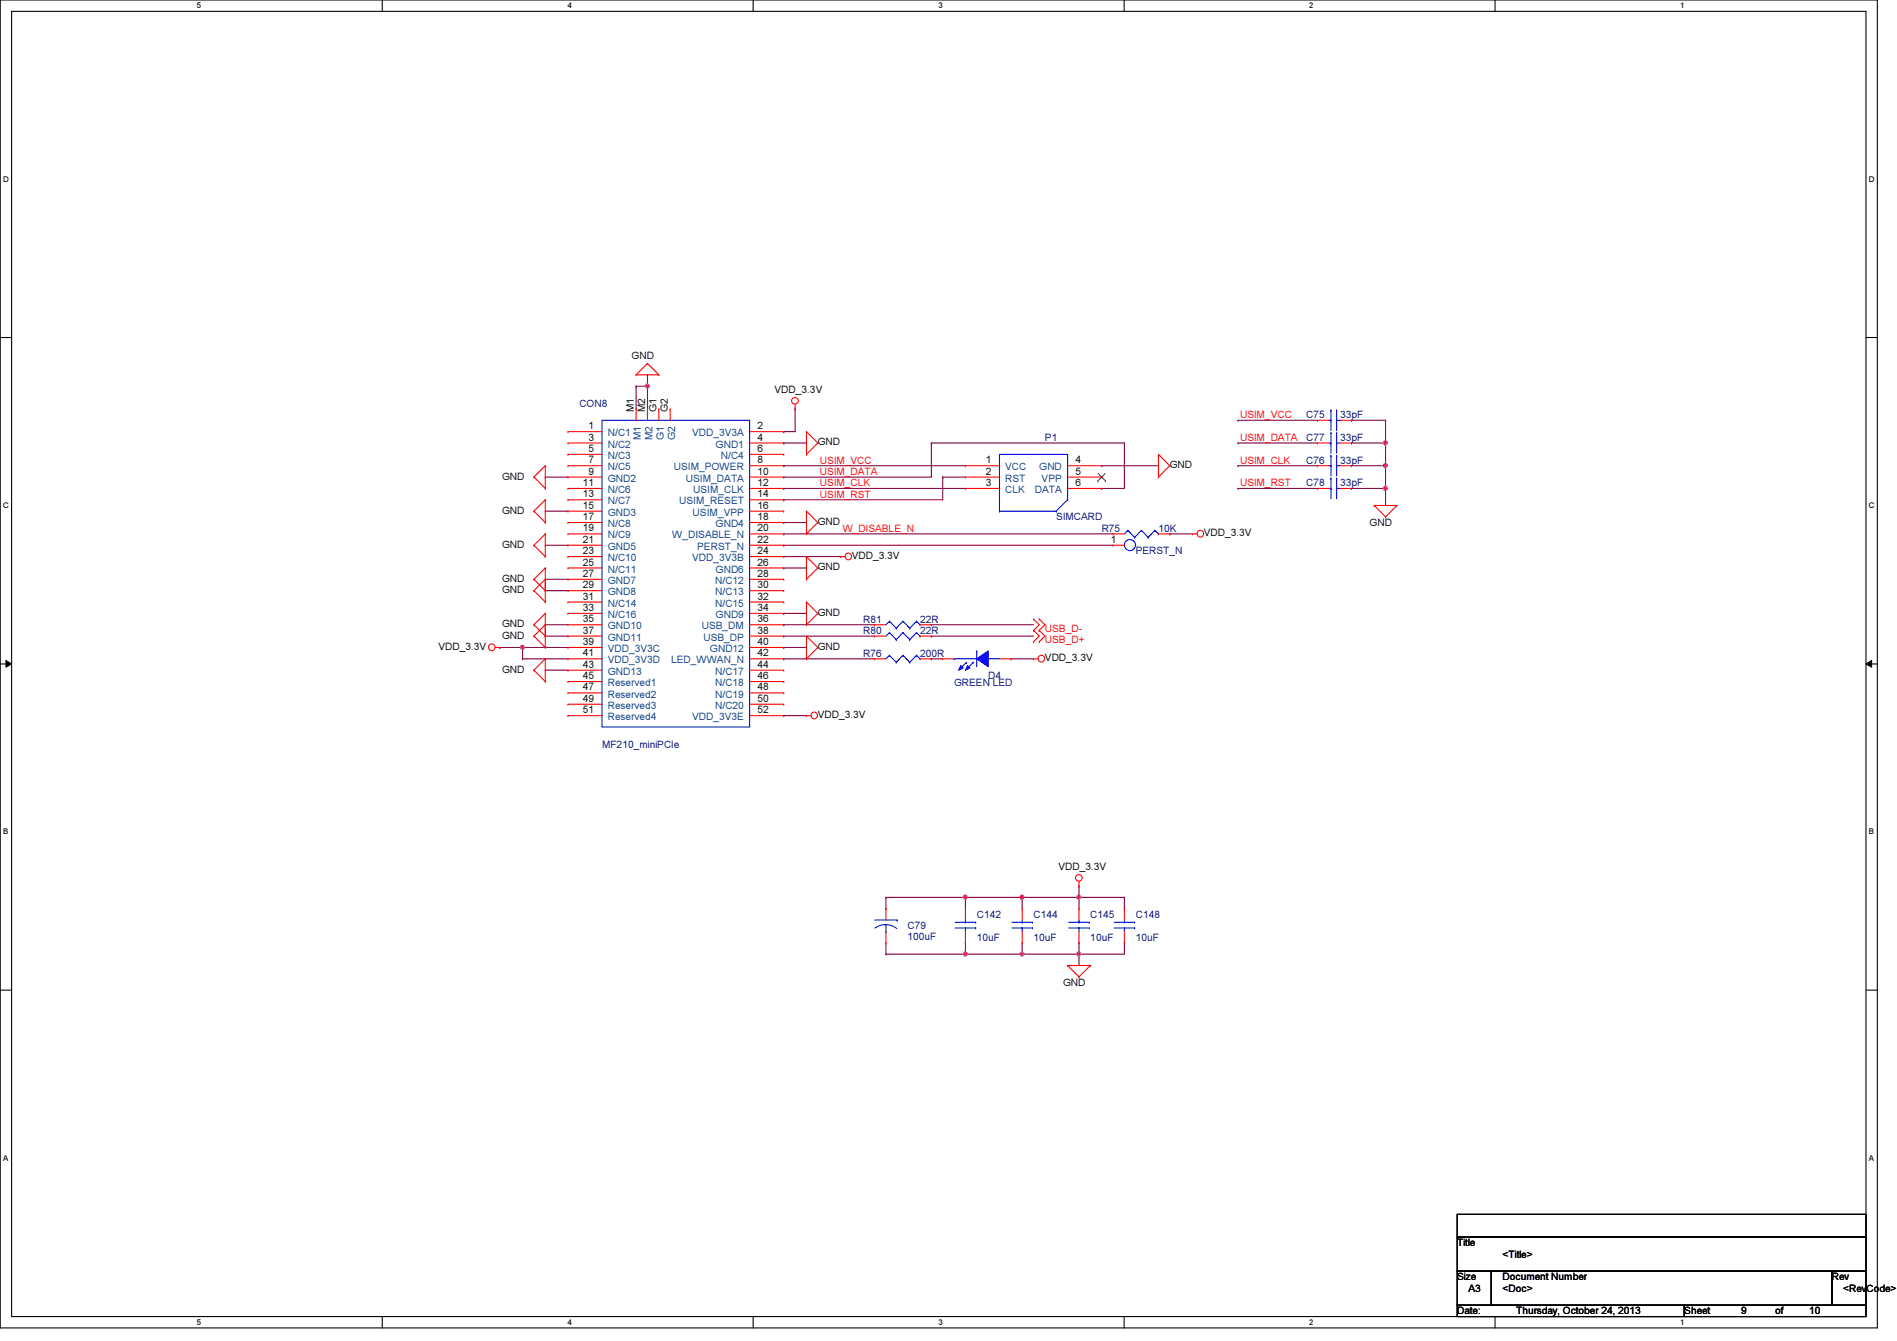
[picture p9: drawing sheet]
<svg xmlns="http://www.w3.org/2000/svg" width="297mm" height="210mm" viewBox="0 0 297 210" stroke-linecap="round" stroke-linejoin="round" font-family="sans-serif">
<path d="M0 0h294v207.9h-294zM1.8 1.8h290.4v204.3h-290.4z" fill="none" stroke="#000" stroke-width=".17"/>
<g fill="#fff">
<path d="M30.8 .2h.7v1.4h-.7z"/>
<path d="M30.8 206.2h.7v1.4h-.7z"/>
</g>
<path d="M59.9 0v1.8M59.9 206.1v1.8" fill="none" stroke="#000" stroke-width=".17"/>
<g fill="#fff">
<path d="M88.9 .2h.6v1.4h-.6z"/>
<path d="M88.9 206.2h.6v1.4h-.6z"/>
</g>
<path d="M117.9 0v1.8M117.9 206.1v1.8" fill="none" stroke="#000" stroke-width=".17"/>
<g fill="#fff">
<path d="M146.9 .2h.7v1.4h-.7z"/>
<path d="M146.9 206.2h.7v1.4h-.7z"/>
</g>
<path d="M176 0v1.8M176 206.1v1.8" fill="none" stroke="#000" stroke-width=".17"/>
<g fill="#fff">
<path d="M205 .2h.7v1.4h-.7z"/>
<path d="M205 206.2h.7v1.4h-.7z"/>
</g>
<path d="M234.1 0v1.8M234.1 206.1v1.8" fill="none" stroke="#000" stroke-width=".17"/>
<g fill="#fff">
<path d="M263.1 .2h.7v1.4h-.7z"/>
<path d="M263.1 206.2h.7v1.4h-.7z"/>
<path d="M.5 27.3h.9v1.4h-.9z"/>
<path d="M292.6 27.3h.9v1.4h-.9z"/>
<path d="M.5 78.4h.9v1.4h-.9z"/>
<path d="M292.6 78.4h.9v1.4h-.9z"/>
</g>
<path d="M0 52.8h1.8M292.2 52.8h1.8" fill="none" stroke="#000" stroke-width=".17"/>
<g fill="#fff">
<path d="M.5 129.5h.8v1.4h-.8z"/>
<path d="M292.6 129.5h.9v1.4h-.9z"/>
</g>
<path d="M0 103.9h1.8M292.2 103.9h1.8" fill="none" stroke="#000" stroke-width=".17"/>
<path d="M.9 103.4l.9 .5-.9 .5zM292.2 103.9l.9-.5v1z" fill="#000"/>
<path d="M.9 103.4l.9 .5-.9 .5zM292.2 103.9l.9-.5v1z" fill="none" stroke="#000" stroke-width=".16"/>
<g fill="#fff">
<path d="M.5 180.5h.8v1.4h-.8z"/>
<path d="M292.6 180.5h.9v1.4h-.9z"/>
</g>
<path d="M0 155h1.8M292.2 155h1.8" fill="none" stroke="#000" stroke-width=".17"/>
<path d="M217 72.9h.1M217 72.9v3.6M122.7 97.8h.1M122.7 99.6h.1M122.7 97.8h14.2M122.7 99.6h14.2" fill="none" stroke="#800040" stroke-width=".17"/>
<circle cx="216.9" cy="72.9" r=".32" fill="#f0f"/>
<circle cx="216.9" cy="72.9" r=".32" fill="none" stroke="#f0f" stroke-width=".17"/>
<g fill="none" stroke="#800040" stroke-width=".17">
<path d="M85.4 74.7h.1M85.4 74.7h3.5M122.7 69.3h.1M122.7 67.6h.1M122.7 69.3h3.6M124.5 64h.1M124.5 64v3.6h-1.8M85.4 99.6h.1M85.4 97.8h.1M85.4 92.5h.1M85.4 90.7h.1M85.4 85.3h.1"/>
<path d="M85.4 80h.1M85.4 99.6h3.5M85.4 97.8h3.5M85.4 92.5h3.5M85.4 90.7h3.5M85.4 85.3h3.5M85.4 80h3.5M122.7 81.8h.1M122.7 88.9h.1M122.7 96h.1M122.7 81.8h3.6M122.7 88.9h3.6"/>
<path d="M122.7 96h3.6M183.2 83.6h.1M183.2 83.6h3.5M81.8 101.3h.1M81.8 101.3h7.1M85.4 104.9h.1M85.4 104.9h3.5M122.7 101.3h.1M122.7 112h.1M122.7 101.3h3.6M122.7 112h3.6M138.7 140.5h.1"/>
<path d="M138.7 142.2h.1M138.7 149.4h.1M138.7 140.5h12.5M138.7 140.5v1.7M138.7 147.6v1.8M138.7 149.4h12.5M151.2 149.4h.1M168.9 140.5h.1M168.9 149.4h.1M168.9 140.5h7.2M176.1 140.5h.1M176.1 147.6h.1"/>
<path d="M176.1 147.6v1.8h-7.2M176.1 140.5v1.7"/>
</g>
<circle cx="81.8" cy="101.3" r=".32" fill="#f0f"/>
<circle cx="81.8" cy="101.3" r=".32" fill="none" stroke="#f0f" stroke-width=".17"/>
<g fill="none" stroke="#800040" stroke-width=".17">
<path d="M122.7 72.9h.1M122.7 74.7h.1M122.7 76.5h.1M122.7 78.2h.1M122.7 72.9h28.5M122.7 76.5h28.5M145.8 69.3h.1M145.8 69.3h30.3M145.8 69.3v5.4h-23.1M147.6 74.7h.1M147.6 74.7h3.6M147.6 74.7v3.5h-24.9"/>
<path d="M172.5 76.5h.1M172.5 72.9h.1M172.5 72.9h8.9M176.1 69.3h.1M176.1 69.3v7.2h-3.6M193.8 65.8h.1M193.8 69.3h.1M193.8 72.9h.1M193.8 76.5h.1M193.8 72.9h12.5M193.8 76.5h12.5M193.8 69.3h12.5"/>
<path d="M193.8 65.8h12.5M211.6 65.8h.1M211.6 69.3h.1M211.6 72.9h.1M211.6 72.9h5.4M211.6 65.8h5.4M217 65.8h.1M217 76.5h.1M217 65.8v3.5h-5.4M217 76.5v2.6M122.7 87.1h.1M122.7 87.1h8.9"/>
<path d="M81.8 103.1h.1M81.8 103.1h7.1"/>
</g>
<circle cx="216.9" cy="76.4" r=".32" fill="#f0f"/>
<circle cx="216.9" cy="76.4" r=".32" fill="none" stroke="#f0f" stroke-width=".17"/>
<path d="M211.6 76.5h.1M211.6 76.5h5.4M217 69.3h.1M217 69.3v3.6" fill="none" stroke="#800040" stroke-width=".17"/>
<circle cx="216.9" cy="69.3" r=".32" fill="#f0f"/>
<circle cx="216.9" cy="69.3" r=".32" fill="none" stroke="#f0f" stroke-width=".17"/>
<path d="M101.4 58.7h.1M101.4 58.7v5.3M99.6 60.5h.1M99.6 60.5v3.5M99.6 60.5h1.8M101.4 60.5h.1" fill="none" stroke="#800040" stroke-width=".17"/>
<circle cx="101.4" cy="60.4" r=".32" fill="#f0f"/>
<circle cx="101.4" cy="60.4" r=".32" fill="none" stroke="#f0f" stroke-width=".17"/>
<g fill="none" stroke="#800040" stroke-width=".17">
<path d="M122.7 83.6h.1M122.7 85.3h.1M122.7 83.6h51.6M122.7 85.3h51.6M145.8 97.8h.1M145.8 99.6h.1M145.8 97.8h16M145.8 99.6h16M122.7 103.1h.1M122.7 103.1h14.2M145.8 103.1h.1M145.8 103.1h1.8"/>
<path d="M158.3 103.1h.1M158.3 103.1h3.5M168.9 140.5h.1M168.9 140.5v1.7"/>
</g>
<circle cx="168.9" cy="140.4" r=".32" fill="#f0f"/>
<circle cx="168.9" cy="140.4" r=".32" fill="none" stroke="#f0f" stroke-width=".17"/>
<path d="M160.1 140.5h.1M160.1 140.5v1.7" fill="none" stroke="#800040" stroke-width=".17"/>
<circle cx="160" cy="140.4" r=".32" fill="#f0f"/>
<circle cx="160" cy="140.4" r=".32" fill="none" stroke="#f0f" stroke-width=".17"/>
<path d="M151.2 140.5h.1M151.2 140.5h17.7M151.2 140.5v1.7M160.1 140.5h.1" fill="none" stroke="#800040" stroke-width=".17"/>
<circle cx="151.1" cy="140.4" r=".32" fill="#f0f"/>
<circle cx="151.1" cy="140.4" r=".32" fill="none" stroke="#f0f" stroke-width=".17"/>
<path d="M160.1 147.6h.1M160.1 149.4h.1M160.1 147.6v1.8M160.1 149.4h8.8M168.9 149.4h.1M168.9 149.4v1.7" fill="none" stroke="#800040" stroke-width=".17"/>
<circle cx="168.9" cy="149.3" r=".32" fill="#f0f"/>
<circle cx="168.9" cy="149.3" r=".32" fill="none" stroke="#f0f" stroke-width=".17"/>
<circle cx="160" cy="149.3" r=".32" fill="#f0f"/>
<circle cx="160" cy="149.3" r=".32" fill="none" stroke="#f0f" stroke-width=".17"/>
<path d="M168.9 138.7h.1M168.9 138.7v1.8M151.2 147.6h.1M151.2 149.4h.1M151.2 147.6v1.8M151.2 149.4h8.9M168.9 147.6h.1M168.9 147.6v1.8" fill="none" stroke="#800040" stroke-width=".17"/>
<circle cx="151.1" cy="149.3" r=".32" fill="#f0f"/>
<circle cx="151.1" cy="149.3" r=".32" fill="none" stroke="#f0f" stroke-width=".17"/>
<path d="M78.3 101.3h.1M78.3 101.3h3.5M81.8 101.3h.1M81.8 101.3v1.8" fill="none" stroke="#800040" stroke-width=".17"/>
<g fill="none" stroke="#f00" stroke-width=".17">
<path d="M99.6 58.7h.1M99.6 58.7h3.6M101.4 56.9h.1M101.4 56.9l-1.8 1.8M101.4 56.9l1.8 1.8M103.2 58.7h.1M83.6 74.7h.1M83.6 74.7l1.8 1.8M85.4 76.5h.1M85.4 72.9h.1M85.4 78.2h.1M85.4 72.9l-1.8 1.8"/>
<path d="M85.4 72.9v3.6M85.4 78.2v3.6M85.4 78.2l-1.8 1.8M88.9 67.6h.1M88.9 69.3h.1M88.9 71.1h.1M88.9 72.9h.1M88.9 74.7h.1M88.9 76.5h.1M88.9 78.2h.1M88.9 67.6h5.4M88.9 69.3h5.4"/>
<path d="M88.9 71.1h5.4M88.9 72.9h5.4M88.9 74.7h5.4M88.9 76.5h5.4M88.9 78.2h5.4M99.6 64h.1M99.6 64v1.8M101.4 64h.1M101.4 64v1.8M103.2 64h.1M103.2 64v1.8M104.9 64h.1"/>
<path d="M104.9 64v1.8M117.4 67.6h5.3M117.4 69.3h5.3M117.4 71.1h5.3M117.4 72.9h5.3M117.4 74.7h5.3M117.4 76.5h5.3M117.4 78.2h5.3M122.7 67.6h.1M122.7 69.3h.1M122.7 71.1h.1M122.7 72.9h.1"/>
<path d="M122.7 74.7h.1M122.7 76.5h.1M122.7 78.2h.1M124.5 64h.1M124.5 63.3v.7M126.3 67.6h.1M126.3 71.1h.1M126.3 67.6v3.5M126.3 67.6l1.8 1.7M128.1 69.3h.1M128.1 69.3l-1.8 1.8M151.2 72.9h.1"/>
<path d="M151.2 74.7h.1M151.2 76.5h.1M151.2 72.9h5.3M151.2 74.7h5.3M151.2 76.5h5.3M167.2 72.9h5.3M167.2 74.7h5.3M167.2 76.5h5.3M172.5 72.9h.1M172.5 74.7h.1M172.5 76.5h.1M181.4 71.1h.1"/>
<path d="M181.4 74.7h.1M181.4 71.1v3.6M181.4 71.1l1.8 1.8M183.2 72.9h.1M183.2 72.9l-1.8 1.8M206.3 65.8h.1M206.3 72.9h.1M206.3 69.3h.1M206.3 76.5h.1M206.3 65.8h1.8M206.3 69.3h1.8M206.3 72.9h1.8"/>
<path d="M206.3 76.5h1.8M209.8 65.8h1.8M209.8 69.3h1.8M209.8 72.9h1.8M209.8 76.5h1.8M211.6 65.8h.1M211.6 72.9h.1M211.6 69.3h.1M211.6 76.5h.1M215.2 79.1h.1M215.2 79.1h3.5M215.2 79.1l1.8 1.8"/>
<path d="M218.7 79.1h.1M218.7 79.1l-1.7 1.8M83.6 80h.1M83.6 85.3h.1M83.6 90.7h.1M83.6 92.5h.1M83.6 97.8h.1M83.6 99.6h.1M83.6 80l1.8 1.8M83.6 85.3l1.8 1.8M83.6 90.7l1.8 1.8M83.6 92.5l1.8 1.7"/>
<path d="M83.6 97.8l1.8 1.8M83.6 99.6l1.8 1.7M85.4 81.8h.1M85.4 87.1h.1M85.4 83.6h.1M85.4 92.5h.1M85.4 88.9h.1M85.4 94.2h.1M85.4 90.7h.1M85.4 99.6h.1M85.4 96h.1M85.4 97.8h.1"/>
<path d="M85.4 83.6v3.5M85.4 88.9v5.3M85.4 96v5.3M85.4 83.6l-1.8 1.7M85.4 88.9l-1.8 1.8M85.4 90.7l-1.8 1.8M85.4 96l-1.8 1.8M85.4 97.8l-1.8 1.8M88.9 80h.1M88.9 81.8h.1M88.9 83.6h.1M88.9 85.3h.1"/>
<path d="M88.9 87.1h.1M88.9 88.9h.1M88.9 90.7h.1M88.9 92.5h.1M88.9 94.2h.1M88.9 96h.1M88.9 97.8h.1M88.9 99.6h.1M88.9 87.1h5.4M88.9 83.6h5.4M88.9 99.6h5.4M88.9 80h5.4"/>
<path d="M88.9 81.8h5.4M88.9 85.3h5.4M88.9 88.9h5.4M88.9 90.7h5.4M88.9 92.5h5.4M88.9 94.2h5.4M88.9 96h5.4M88.9 97.8h5.4M117.4 87.1h5.3M117.4 83.6h5.3M117.4 99.6h5.3M117.4 80h5.3"/>
<path d="M117.4 81.8h5.3M117.4 85.3h5.3M117.4 88.9h5.3M117.4 90.7h5.3M117.4 92.5h5.3M117.4 94.2h5.3M117.4 96h5.3M117.4 97.8h5.3M122.7 80h.1M122.7 81.8h.1M122.7 83.6h.1M122.7 85.3h.1"/>
<path d="M122.7 87.1h.1M122.7 88.9h.1M122.7 90.7h.1M122.7 92.5h.1M122.7 94.2h.1M122.7 96h.1M122.7 97.8h.1M122.7 99.6h.1M126.3 80h.1M126.3 83.6h.1M126.3 87.1h.1M126.3 90.7h.1"/>
<path d="M126.3 94.2h.1M126.3 97.8h.1M126.3 99.6h.1M126.3 80v3.6M126.3 87.1v3.6M126.3 94.2v3.6M126.3 99.6v3.5M126.3 80l1.8 1.8M126.3 87.1l1.8 1.8M126.3 94.2l1.8 1.8M126.3 99.6l1.8 1.7M128.1 81.8h.1"/>
<path d="M128.1 88.9h.1M128.1 96h.1M128.1 81.8l-1.8 1.8M128.1 88.9l-1.8 1.8M128.1 96l-1.8 1.8M131.6 87.1h.1M131.6 87.1h.7M136.9 99.6h.1M136.9 97.8h.1M136.9 99.6h1.8M136.9 97.8h1.8M144.1 99.6h1.7"/>
<path d="M144.1 97.8h1.7M145.8 99.6h.1M145.8 97.8h.1M161.8 98.7h.1M161.8 96.9h.1M161.8 98.7l.9 .9-.9 .9M161.8 96.9l.9 .9-.9 .9M162.7 98.7h.1M162.7 96.9h.1M162.7 98.7l.9 .9-.9 .9M162.7 96.9l.9 .9-.9 .9M174.3 83.6h.1"/>
<path d="M174.3 85.3h.1M174.3 83.6h1.8M174.3 85.3h1.8M181.4 83.6h1.8M183.2 83.6h.1M186.7 83.6h.1M186.7 83.6h.7M217 80.9h.1M77.6 101.3h.7M78.3 101.3h.1M83.6 104.9h.1M83.6 104.9l1.8 1.8"/>
<path d="M85.4 101.3h.1M85.4 106.7h.1M85.4 103.1h.1M85.4 103.1v3.6M85.4 103.1l-1.8 1.8M88.9 101.3h.1M88.9 103.1h.1M88.9 104.9h.1M88.9 106.7h.1M88.9 108.5h.1M88.9 110.2h.1M88.9 112h.1"/>
<path d="M88.9 101.3h5.4M88.9 103.1h5.4M88.9 112h5.4M88.9 104.9h5.4M88.9 106.7h5.4M88.9 108.5h5.4M88.9 110.2h5.4M117.4 101.3h5.3M117.4 103.1h5.3M117.4 112h5.3M117.4 104.9h5.3M117.4 106.7h5.3"/>
<path d="M117.4 108.5h5.3M117.4 110.2h5.3M122.7 101.3h.1M122.7 103.1h.1M122.7 104.9h.1M122.7 106.7h.1M122.7 108.5h.1M122.7 110.2h.1M122.7 112h.1M126.3 103.1h.1M126.3 112h.1M126.3 112h.7"/>
<path d="M128.1 101.3h.1M128.1 101.3l-1.8 1.8M136.9 103.1h.1M136.9 103.1h1.8M144.1 103.1h1.7M145.8 103.1h.1M161.8 103.1h.1M161.8 100.5h.1M161.8 103.1h.8M162.7 100.5h.1M168.9 138.7h.1M168.9 138v.7"/>
<path d="M138.7 142.2h.1M138.7 147.6h.1M138.7 142.2v1.8M138.7 145.8v1.8M151.2 142.2h.1M151.2 147.6h.1M151.2 142.2v1.8M151.2 145.8v1.8M160.1 142.2h.1M160.1 147.6h.1M160.1 142.2v1.8M160.1 145.8v1.8"/>
<path d="M167.2 151.1h.1M167.2 151.1h3.5M167.2 151.1l1.7 1.8M168.9 152.9h.1M168.9 142.2h.1M168.9 147.6h.1M168.9 142.2v1.8M168.9 145.8v1.8M170.7 151.1h.1M170.7 151.1l-1.8 1.8M176.1 142.2h.1M176.1 147.6h.1"/>
<path d="M176.1 142.2v1.8M176.1 145.8v1.8"/>
<circle cx="124.5" cy="62.7" r=".52"/>
<circle cx="132.8" cy="87.1" r=".52"/>
<circle cx="187.9" cy="83.5" r=".52"/>
<circle cx="77" cy="101.3" r=".52"/>
<circle cx="127.5" cy="112" r=".52"/>
<circle cx="163.1" cy="103.1" r=".52"/>
<circle cx="168.9" cy="137.4" r=".52"/>
</g>
<path d="M228.2 190.1h64v3.5h-64zM228.2 193.6h64v5.4h-64zM228.2 199h5.3v5.3h-5.3zM233.5 199h53.3v5.3h-53.3zM286.8 199h5.4v5.3h-5.4zM228.2 204.3h35.5v1.8h-35.5zM263.7 204.3h28.5v1.8h-28.5z" fill="none" stroke="#000" stroke-width=".17"/>
<g fill="none" stroke="#00f" stroke-width=".17">
<path d="M94.3 65.8h23.1v48h-23.1zM156.5 71.1h.1M156.5 71.1h10.7M156.5 71.1v8.9M167.2 71.1h.1M167.2 78.2h.1M167.2 71.1v7.1M167.2 78.2l-1.8 1.8M208.1 65.8h.3M208.1 72.9h.3M208.1 69.3h.3M208.1 76.5h.3"/>
<path d="M208.4 65.8h.1M208.4 64.2h.1M208.4 72.9h.1M208.4 71.3h.1M208.4 69.3h.1M208.4 67.7h.1M208.4 76.5h.1M208.4 74.8h.1M208.4 64.2v3.2M208.4 67.7v3.3M208.4 71.3v3.2M208.4 74.8v3.3"/>
<path d="M209.3 64.2h.1M209.3 65.8h.1M209.3 71.3h.1M209.3 72.9h.1M209.3 67.7h.1M209.3 69.3h.1M209.3 74.8h.1M209.3 76.5h.1M209.3 65.8h.5M209.3 64.2v3.2M209.3 67.7v3.3M209.3 71.3v3.2"/>
<path d="M209.3 74.8v3.3M209.3 72.9h.5M209.3 69.3h.5M209.3 76.5h.5M139.3 99h.1M139.3 97.2h.1M139.3 99l-.6 .6M139.3 99l1 1.1M139.3 97.2l-.6 .6M139.3 97.2l1 1.1M140.3 98.3h.1M141.4 99h.1"/>
<path d="M141.4 97.2h.1M141.4 99l-1.1 1.1M141.4 99l1 1.1M141.4 97.2l-1.1 1.1M141.4 97.2l1 1.1M142.4 98.3h.1M143.5 99h.1M143.5 97.2h.1M143.5 99l-1.1 1.1M143.5 99l.6 .6M143.5 97.2l-1.1 1.1M143.5 97.2l.6 .6"/>
<path d="M144.1 99.6h.1M144.1 97.8h.1M156.5 80h.1M156.5 80h8.9M165.4 80h.1M176.6 83h.1M176.6 83l-.5 .6M176.6 83l1.1 1.1M177.7 84.1h.1M178.7 83h.1M178.7 83l-1 1.1M178.7 83l1.1 1.1"/>
<path d="M179.8 84.1h.1M180.8 83h.1M180.8 83l-1 1.1M180.8 83l.6 .6M181.4 83.6h.1M139.3 102.6h.1M139.3 102.6l-.6 .5M139.3 102.6l1 1.1M140.3 100.1h.1M140.3 103.7h.1M141.4 102.6h.1M141.4 102.6l-1.1 1.1"/>
<path d="M141.4 102.6l1 1.1M142.4 100.1h.1M142.4 103.7h.1M143.5 102.6h.1M143.5 102.6l-1.1 1.1M143.5 102.6l.6 .5M144.1 103.1h.1M149.4 103.1h.1M149.4 103.1h3.5M152.9 101.9h.1M152.9 101.9v2.5M154.7 103.1h.1"/>
<path d="M154.7 103.1h1.8M136.9 144h3.6M138.7 145.8h.1M138.7 144.7l.7 .1 1 .5M138.7 144.7l-1.1 .2-.6 .4M138.7 144.7v1.1M140.5 144h.1M149.6 145.2h3.2M149.6 144.4h3.2M151.2 144.4h.1M151.2 145.2h.1M151.2 144v.4"/>
<path d="M151.2 145.2v.6M152.8 145.2h.1M152.8 144.4h.1M158.5 145.2h3.2M158.5 144.4h3.2M160.1 144.4h.1M160.1 145.2h.1M160.1 144v.4M160.1 145.2v.6M161.7 145.2h.1M161.7 144.4h.1M167.3 145.2h3.3"/>
<path d="M167.3 144.4h3.3M168.9 144.4h.1M168.9 145.2h.1M168.9 144v.4M168.9 145.2v.6M170.6 145.2h.1M170.6 144.4h.1M174.5 145.2h3.2M174.5 144.4h3.2M176.1 144.4h.1M176.1 145.2h.1M176.1 144v.4"/>
<path d="M176.1 145.2v.6M177.7 145.2h.1M177.7 144.4h.1"/>
<circle cx="176.9" cy="85.3" r=".87"/>
</g>
<path d="M171.9 75.3h.1M172 74.1l1.1 1.2M173.1 74.1l-1.2 1.2M173.1 75.3h.1" fill="none" stroke="#804000" stroke-width=".16"/>
<path d="M152.9 103.1l1.8-1.2v2.5z" fill-rule="evenodd" fill="#00f"/>
<path d="M152.9 103.1l1.8-1.2v2.5z" fill="none" stroke="#00f" stroke-width=".17"/>
<path d="M150.4 104.2l.4 .4-.7 .3z" fill-rule="evenodd" fill="#00f"/>
<path d="M150.4 104.2l.4 .4-.7 .3z" fill="none" stroke="#00f" stroke-width=".17"/>
<path d="M151.5 104.2l.4 .4-.7 .3z" fill-rule="evenodd" fill="#00f"/>
<path d="M151.3 103.7h.1M151.3 103.7l-1 1M151.5 104.2l.4 .4-.7 .3zM152.4 103.7h.1M152.4 103.7l-1.1 1" fill="none" stroke="#00f" stroke-width=".17"/>
<path d="M147.6 103.1h.1M147.6 103.1h1.8M156.5 103.1h1.8M158.3 103.1h.1" fill="none" stroke="#f00" stroke-width=".17"/>
<circle cx="216.9" cy="72.9" r=".32" fill="#f0f"/>
<circle cx="216.9" cy="72.9" r=".32" fill="none" stroke="#f0f" stroke-width=".17"/>
<circle cx="81.8" cy="101.3" r=".32" fill="#f0f"/>
<circle cx="81.8" cy="101.3" r=".32" fill="none" stroke="#f0f" stroke-width=".17"/>
<circle cx="216.9" cy="76.4" r=".32" fill="#f0f"/>
<circle cx="216.9" cy="76.4" r=".32" fill="none" stroke="#f0f" stroke-width=".17"/>
<circle cx="216.9" cy="69.3" r=".32" fill="#f0f"/>
<circle cx="216.9" cy="69.3" r=".32" fill="none" stroke="#f0f" stroke-width=".17"/>
<circle cx="101.4" cy="60.4" r=".32" fill="#f0f"/>
<circle cx="101.4" cy="60.4" r=".32" fill="none" stroke="#f0f" stroke-width=".17"/>
<circle cx="168.9" cy="140.4" r=".32" fill="#f0f"/>
<circle cx="168.9" cy="140.4" r=".32" fill="none" stroke="#f0f" stroke-width=".17"/>
<circle cx="160" cy="140.4" r=".32" fill="#f0f"/>
<circle cx="160" cy="140.4" r=".32" fill="none" stroke="#f0f" stroke-width=".17"/>
<circle cx="151.1" cy="140.4" r=".32" fill="#f0f"/>
<circle cx="151.1" cy="140.4" r=".32" fill="none" stroke="#f0f" stroke-width=".17"/>
<circle cx="168.9" cy="149.3" r=".32" fill="#f0f"/>
<circle cx="168.9" cy="149.3" r=".32" fill="none" stroke="#f0f" stroke-width=".17"/>
<circle cx="160" cy="149.3" r=".32" fill="#f0f"/>
<circle cx="160" cy="149.3" r=".32" fill="none" stroke="#f0f" stroke-width=".17"/>
<circle cx="151.1" cy="149.3" r=".32" fill="#f0f"/>
<circle cx="151.1" cy="149.3" r=".32" fill="none" stroke="#f0f" stroke-width=".17"/>
<g font-size="1.6">
<text x="98.9" y="56.2">GND</text>
<text x="99.2" y="64.6" transform="rotate(-90 99.2 64.6)">M1</text>
<text x="101" y="64.6" transform="rotate(-90 101 64.6)">M2</text>
<text x="102.8" y="64.6" transform="rotate(-90 102.8 64.6)">G1</text>
<text x="104.6" y="64.6" transform="rotate(-90 104.6 64.6)">G2</text>
<text x="121.3" y="61.6">VDD_3.3V</text>
<text x="92.2" y="67.2">1</text>
<text x="92.2" y="69">3</text>
<text x="92.2" y="70.7">5</text>
<text x="118.6" y="67.2">2</text>
<text x="118.6" y="69">4</text>
<text x="118.6" y="70.7">6</text>
<text x="128.1" y="69.7">GND</text>
<text x="78.6" y="75.1">GND</text>
<text x="91.3" y="76.1">11</text>
<text x="91.3" y="77.9">13</text>
<text x="92.2" y="72.5">7</text>
<text x="92.2" y="74.3">9</text>
<text x="118.6" y="72.5">8</text>
<text x="118.6" y="74.3">10</text>
<text x="118.6" y="76.1">12</text>
<text x="118.6" y="77.9">14</text>
<text x="154.4" y="72.5">1</text>
<text x="154.4" y="74.3">2</text>
<text x="154.4" y="76.1">3</text>
<text x="168.4" y="72.5">4</text>
<text x="168.4" y="74.3">5</text>
<text x="168.4" y="76.1">6</text>
<text x="183.2" y="73.3">GND</text>
<text x="78.6" y="80.4">GND</text>
<text x="91.3" y="79.6">15</text>
<text x="91.3" y="81.4">17</text>
<text x="91.3" y="83.2">19</text>
<text x="118.6" y="79.6">16</text>
<text x="118.6" y="81.4">18</text>
<text x="118.6" y="83.2">20</text>
<text x="128.1" y="82.2">GND</text>
<text x="188.5" y="83.9">VDD_3.3V</text>
<text x="214.5" y="82.3">GND</text>
<text x="78.6" y="85.7">GND</text>
<text x="91.3" y="85">21</text>
<text x="91.3" y="86.7">23</text>
<text x="91.3" y="88.5">25</text>
<text x="118.6" y="85">22</text>
<text x="118.6" y="86.7">24</text>
<text x="118.6" y="88.5">26</text>
<text x="128.1" y="89.3">GND</text>
<text x="133.4" y="87.5">VDD_3.3V</text>
<text x="173.9" y="85">1</text>
<text x="78.6" y="91.1">GND</text>
<text x="78.6" y="92.8">GND</text>
<text x="91.3" y="90.3">27</text>
<text x="91.3" y="92.1">29</text>
<text x="91.3" y="93.9">31</text>
<text x="91.3" y="95.6">33</text>
<text x="118.6" y="90.3">28</text>
<text x="118.6" y="92.1">30</text>
<text x="118.6" y="93.9">32</text>
<text x="118.6" y="95.6">34</text>
<text x="68.7" y="101.7">VDD_3.3V</text>
<text x="78.6" y="98.2">GND</text>
<text x="78.6" y="99.9">GND</text>
<text x="91.3" y="97.4">35</text>
<text x="91.3" y="99.2">37</text>
<text x="91.3" y="101">39</text>
<text x="118.6" y="97.4">36</text>
<text x="118.6" y="99.2">38</text>
<text x="118.6" y="101">40</text>
<text x="128.1" y="96.4">GND</text>
<text x="128.1" y="101.7">GND</text>
<text x="78.6" y="105.3">GND</text>
<text x="91.3" y="102.7">41</text>
<text x="91.3" y="104.5">43</text>
<text x="91.3" y="106.3">45</text>
<text x="118.6" y="102.7">42</text>
<text x="118.6" y="104.5">44</text>
<text x="118.6" y="106.3">46</text>
<text x="163.6" y="103.5">VDD_3.3V</text>
<text x="91.3" y="108.1">47</text>
<text x="91.3" y="109.9">49</text>
<text x="91.3" y="111.6">51</text>
<text x="118.6" y="108.1">48</text>
<text x="118.6" y="109.9">50</text>
<text x="118.6" y="111.6">52</text>
<text x="128.1" y="112.4">VDD_3.3V</text>
<text x="165.7" y="136.2">VDD_3.3V</text>
<text x="166.5" y="154.3">GND</text>
<text x="228.2" y="195.1">Title</text>
<text x="235.3" y="196.8">&lt;Title&gt;</text>
<text x="228.2" y="200.4">Size</text>
<text x="230" y="202.2">A3</text>
<text x="235.3" y="202.2">&lt;Doc&gt;</text>
<text x="235.3" y="200.4">Document Number</text>
<text x="286.8" y="200.4">Rev</text>
<text x="288.6" y="202.2">&lt;RevCode&gt;</text>
<text x="228.2" y="205.7">Date:</text>
<text x="237.4" y="205.7">Thursday, October 24, 2013</text>
<text x="263.7" y="205.7">Sheet</text>
<text x="272.6" y="205.7">9</text>
<text x="278" y="205.7">of</text>
<text x="283.3" y="205.7">10</text>
</g>
<g font-size="1.6" fill="#000080">
<text x="90.7" y="63.7">CON8</text>
<text x="204.5" y="65.4">C75</text>
<text x="209.8" y="65.4">33pF</text>
<text x="163.6" y="69">P1</text>
<text x="204.5" y="69">C77</text>
<text x="209.8" y="69">33pF</text>
<text x="204.5" y="72.6">C76</text>
<text x="204.5" y="76.1">C78</text>
<text x="209.8" y="72.6">33pF</text>
<text x="209.8" y="76.1">33pF</text>
<text x="165.4" y="81.4">SIMCARD</text>
<text x="172.5" y="83.2">R75</text>
<text x="181.4" y="83.2">10K</text>
<text x="177.8" y="86.8">PERST_N</text>
<text x="135.2" y="99.2">R80</text>
<text x="135.2" y="97.5">R81</text>
<text x="144.1" y="99.2">22R</text>
<text x="144.1" y="97.5">22R</text>
<text x="135.2" y="102.8">R76</text>
<text x="144.1" y="102.8">200R</text>
<text x="149.4" y="107.4">GREEN LED</text>
<text x="154.7" y="106.3">D4</text>
<text x="94.3" y="117">MF210_miniPCIe</text>
<text x="152.9" y="143.7">C142</text>
<text x="161.8" y="143.7">C144</text>
<text x="170.7" y="143.7">C145</text>
<text x="177.8" y="143.7">C148</text>
<text x="142.1" y="145.5">C79</text>
<text x="142.1" y="147.1">100uF</text>
<text x="152.9" y="147.2">10uF</text>
<text x="161.8" y="147.2">10uF</text>
<text x="170.7" y="147.2">10uF</text>
<text x="177.8" y="147.2">10uF</text>
</g>
<g font-size="1.6" fill="#f00">
<text x="194.2" y="65.4">USIM_VCC</text>
<text x="194.2" y="69">USIM_DATA</text>
<text x="128.4" y="72.6">USIM_VCC</text>
<text x="128.4" y="74.3">USIM_DATA</text>
<text x="128.4" y="76.1">USIM_CLK</text>
<text x="128.4" y="77.9">USIM_RST</text>
<text x="194.2" y="72.6">USIM_CLK</text>
<text x="194.2" y="76.1">USIM_RST</text>
<text x="131.9" y="83.2">W_DISABLE_N</text>
<text x="163.6" y="100.7">USB_D+</text>
<text x="163.6" y="98.9">USB_D-</text>
</g>
<g font-size="1.6" fill="#004080">
<text x="95.2" y="68.3">N/C1</text>
<text x="95.2" y="70.1">N/C2</text>
<text x="95.2" y="71.8">N/C3</text>
<text x="100.4" y="68.9" transform="rotate(-90 100.4 68.9)">M1</text>
<text x="102.1" y="68.9" transform="rotate(-90 102.1 68.9)">M2</text>
<text x="103.9" y="68.8" transform="rotate(-90 103.9 68.8)">G1</text>
<text x="105.7" y="68.8" transform="rotate(-90 105.7 68.8)">G2</text>
<text x="108.4" y="68.3">VDD_3V3A</text>
<text x="112.1" y="70.1">GND1</text>
<text x="112.9" y="71.8">N/C4</text>
<text x="95.2" y="73.6">N/C5</text>
<text x="95.2" y="75.4">GND2</text>
<text x="95.2" y="77.2">N/C6</text>
<text x="105.5" y="73.6">USIM_POWER</text>
<text x="107.4" y="75.4">USIM_DATA</text>
<text x="108.5" y="77.2">USIM_CLK</text>
<text x="157.4" y="73.6">VCC</text>
<text x="157.4" y="75.4">RST</text>
<text x="157.4" y="77.2">CLK</text>
<text x="162" y="77.2">DATA</text>
<text x="162.7" y="73.6">GND</text>
<text x="163.1" y="75.4">VPP</text>
<text x="95.2" y="79">N/C7</text>
<text x="95.2" y="80.7">GND3</text>
<text x="95.2" y="82.5">N/C8</text>
<text x="106.3" y="79">USIM_RESET</text>
<text x="108.5" y="80.7">USIM_VPP</text>
<text x="112.1" y="82.5">GND4</text>
<text x="95.2" y="84.3">N/C9</text>
<text x="95.2" y="86.1">GND5</text>
<text x="95.2" y="87.8">N/C10</text>
<text x="95.2" y="89.6">N/C11</text>
<text x="105.2" y="84.3">W_DISABLE_N</text>
<text x="108.4" y="87.8">VDD_3V3B</text>
<text x="109.2" y="86.1">PERST_N</text>
<text x="112.1" y="89.6">GND6</text>
<text x="95.2" y="91.4">GND7</text>
<text x="95.2" y="93.2">GND8</text>
<text x="95.2" y="95">N/C14</text>
<text x="112" y="91.4">N/C12</text>
<text x="112" y="93.2">N/C13</text>
<text x="112" y="95">N/C15</text>
<text x="95.2" y="96.7">N/C16</text>
<text x="95.2" y="98.5">GND10</text>
<text x="95.2" y="100.3">GND11</text>
<text x="109.9" y="98.5">USB_DM</text>
<text x="110.1" y="100.3">USB_DP</text>
<text x="112.1" y="96.7">GND9</text>
<text x="95.2" y="102.1">VDD_3V3C</text>
<text x="95.2" y="103.8">VDD_3V3D</text>
<text x="95.2" y="105.6">GND13</text>
<text x="95.2" y="107.4">Reserved1</text>
<text x="105.1" y="103.8">LED_WWAN_N</text>
<text x="111.2" y="102.1">GND12</text>
<text x="112" y="105.6">N/C17</text>
<text x="112" y="107.4">N/C18</text>
<text x="95.2" y="109.2">Reserved2</text>
<text x="95.2" y="111">Reserved3</text>
<text x="95.2" y="112.7">Reserved4</text>
<text x="108.4" y="112.7">VDD_3V3E</text>
<text x="112" y="109.2">N/C19</text>
<text x="112" y="111">N/C20</text>
</g>
<g font-size="1.3">
<text x="30.8" y="1.3">5</text>
<text x="88.9" y="1.3">4</text>
<text x="146.9" y="1.3">3</text>
<text x="205" y="1.3">2</text>
<text x="263.1" y="1.3">1</text>
<text x=".5" y="28.4">D</text>
<text x="292.6" y="28.4">D</text>
<text x=".5" y="79.5">C</text>
<text x="292.6" y="79.5">C</text>
<text x=".5" y="130.6">B</text>
<text x="292.6" y="130.6">B</text>
<text x=".5" y="181.7">A</text>
<text x="292.6" y="181.7">A</text>
<text x="30.8" y="207.4">5</text>
<text x="88.9" y="207.4">4</text>
<text x="146.9" y="207.4">3</text>
<text x="205" y="207.4">2</text>
<text x="263.1" y="207.4">1</text>
</g>
</svg>
